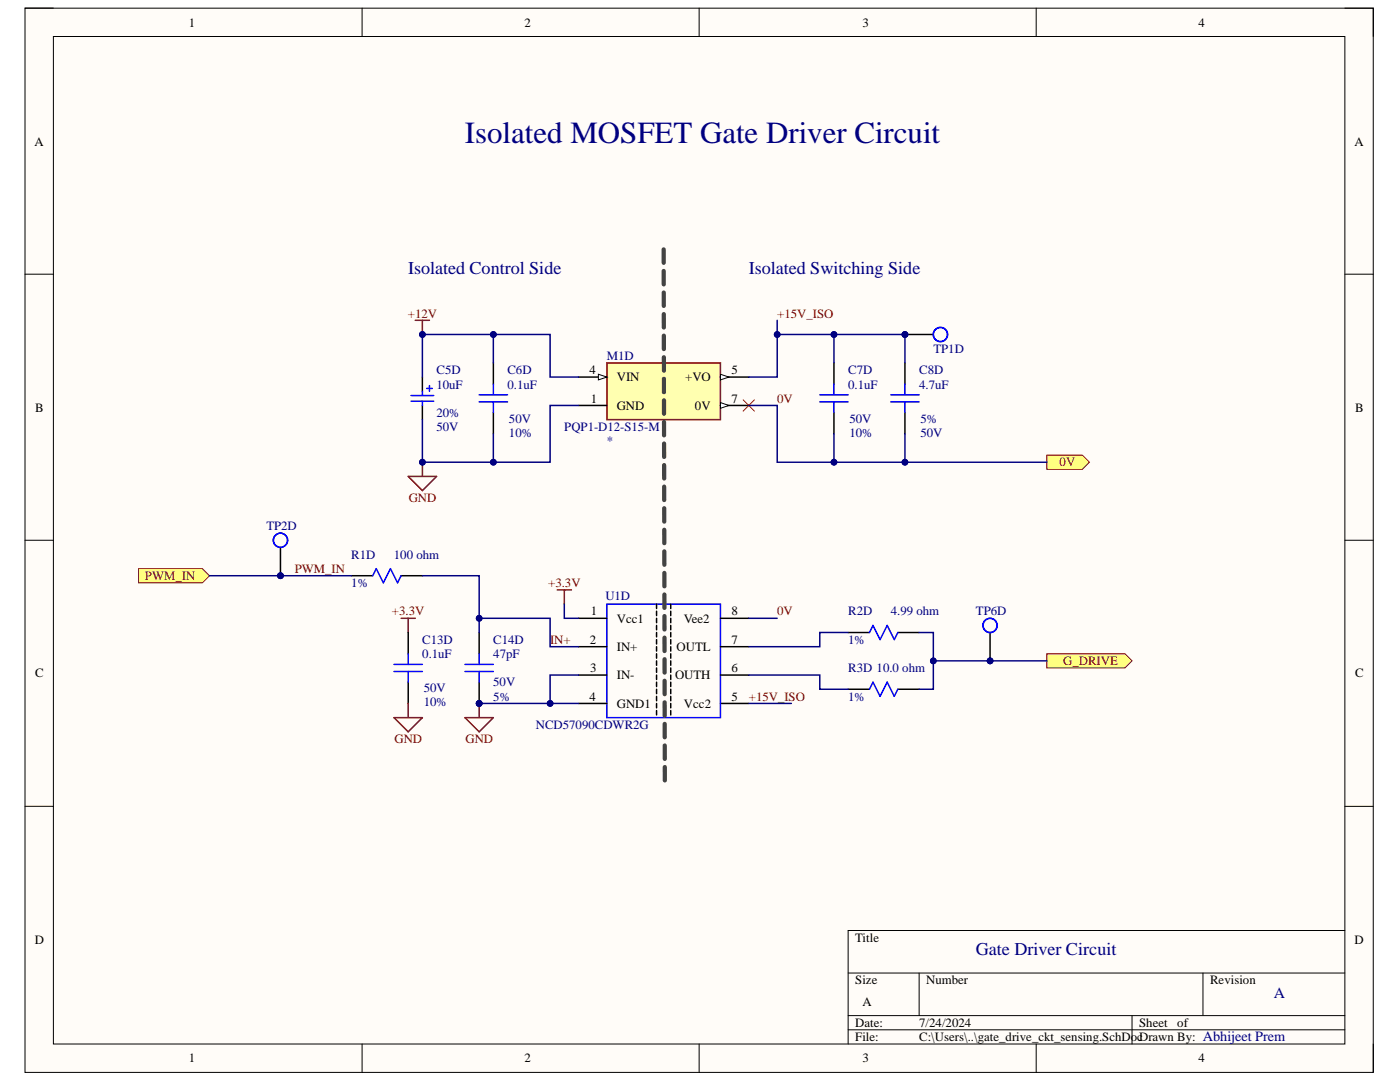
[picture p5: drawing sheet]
<svg xmlns="http://www.w3.org/2000/svg" width="279mm" height="216mm" viewBox="0 0 279 216" stroke-linecap="round" stroke-linejoin="round" font-family="sans-serif">
<path d="M5 1.6h269.1v212.4h-269.1z" fill-rule="evenodd" fill="#fffcf8"/>
<path d="M5 1.6h269.1v212.4h-269.1z" fill="none" stroke="#000" stroke-width=".2"/>
<path d="M10.7 7.3h257.7v201h-257.7z" fill-rule="evenodd" fill="#fffcf8"/>
<g fill="none" stroke="#000" stroke-width=".2">
<path d="M5 1.6h5.7M10.7 7.3h257.7v201h-257.7zM72.3 1.6v5.7M139.5 1.6v5.7M206.8 1.6v5.7M268.4 1.6h5.7v5.7M5 54.7h5.7M268.4 54.7h5.7M5 107.8h5.7M268.4 107.8h5.7M5 160.9h5.7M268.4 160.9h5.7"/>
<path d="M169.3 194.2h99.1M183.4 194.2v8.5M240.1 194.2v8.5M268.4 185.7h-99.1v22.6M72.3 208.3v5.7M139.5 208.3v5.7M169.3 202.7h99.1M169.3 205.5h99.1M206.8 208.3v5.7M225.9 202.7v5.6M274.1 208.3v5.7"/>
</g>
<path d="M82.9 63.9h2.8M84.3 63.9v2.8" fill="none" stroke="#800000" stroke-width=".29"/>
<circle cx="84.3" cy="66.7" r=".57" fill="#000080"/>
<circle cx="84.3" cy="66.7" r=".57" fill="none" stroke="#000080" stroke-width=".2"/>
<path d="M84.3 75.2v2.9M98.5 72.4v4.3M166.4 72.4v4.3M180.6 66.7h5.7M180.6 72.4v4.3M84.3 80.9v2.8M98.5 82.3v4.3M166.4 82.3v4.3M180.6 82.3v4.3" fill="none" stroke="#000" stroke-width=".29"/>
<g fill="none" stroke="#00f" stroke-width=".29">
<path d="M82 78.9h4.6M84.3 78.1v.8M85.1 77.5h1.2M85.7 76.9v1.2M95.6 78.8h5.7M98.5 76.7v2.1M163.6 78.8h5.7M166.4 76.7v2.1M177.8 78.8h5.6M180.6 76.7v2.1M82 80.1h4.6M84.3 80.1v.8"/>
<path d="M95.6 80.2h5.7M98.5 80.2v2.1M163.6 80.2h5.7M166.4 80.2v2.1M177.8 80.2h5.6M180.6 80.2v2.1"/>
<circle cx="187.7" cy="66.7" r="1.41"/>
</g>
<path d="M121.1 72.4h22.7v11.3h-22.7z" fill-rule="evenodd" fill="#ffffb0"/>
<path d="M121.1 72.4h22.7v11.3h-22.7z" fill="none" stroke="#800000" stroke-width=".29"/>
<path d="M115.5 75.2h5.6" fill="none" stroke="#000" stroke-width=".29"/>
<path d="M119.4 74.7l1.7 .5-1.7 .6z" fill="#f8fcff"/>
<path d="M119.4 74.7l1.7 .5-1.7 .6z" fill="none" stroke="#000" stroke-width=".2"/>
<path d="M143.8 75.2h5.6M115.5 80.9h5.6" fill="none" stroke="#000" stroke-width=".29"/>
<path d="M143.8 74.7l1.7 .5-1.7 .6z" fill="#f8fcff"/>
<path d="M143.8 74.7l1.7 .5-1.7 .6z" fill="none" stroke="#000" stroke-width=".2"/>
<path d="M143.8 80.9h5.6" fill="none" stroke="#000" stroke-width=".29"/>
<path d="M143.8 80.3l1.7 .6-1.7 .6z" fill="#f8fcff"/>
<path d="M143.8 80.3l1.7 .6-1.7 .6z" fill="none" stroke="#000" stroke-width=".2"/>
<path d="M148.3 79.8l2.3 2.2M150.6 79.8l-2.3 2.2" fill="none" stroke="#f00" stroke-width=".2"/>
<path d="M81.5 95.1h5.6l-2.8 2.8zM84.3 92.2v2.9" fill="none" stroke="#800000" stroke-width=".29"/>
<circle cx="84.3" cy="92.2" r=".57" fill="#000080"/>
<circle cx="84.3" cy="92.2" r=".57" fill="none" stroke="#000080" stroke-width=".2"/>
<g fill="none" stroke="#000" stroke-width=".29">
<path d="M70.1 114.9h4.3M80 114.9h4.3M81.5 126.2v4.3M81.5 136.1v4.3M95.6 126.2v4.3M115.5 123.4h5.6M115.5 134.7h5.6M115.5 129h5.6M131 120.5v.9M131 122v.8M131 123.4v.9M131 124.8v.9"/>
<path d="M131 126.2v.9M131 127.6v.9M131 129v.9M131 130.5v.8M131 131.9v.9M131 133.3v.9M131 134.7v.9M131 136.1v.9M131 137.5v.9M131 138.9v.9M133.9 120.5v.9M133.9 122v.8"/>
<path d="M133.9 123.4v.9M133.9 124.8v.9M133.9 126.2v.9M133.9 127.6v.9M133.9 129v.9M133.9 130.5v.8M133.9 131.9v.9M133.9 133.3v.9M133.9 134.7v.9M133.9 136.1v.9M133.9 137.5v.9M133.9 138.9v.9"/>
<path d="M143.8 123.4h5.6M143.8 134.7h5.6M143.8 129h5.6M169.3 126.2h4.2M169.3 137.5h4.2M179.2 126.2h4.2M179.2 137.5h4.2M115.5 140.4h5.6M131 140.4v.8M131 141.8v.9M133.9 140.4v.8M133.9 141.8v.9"/>
<path d="M143.8 140.4h5.6"/>
</g>
<g fill="none" stroke="#00f" stroke-width=".29">
<path d="M74.4 114.9l.7-1.4 1.4 2.8 1.4-2.8 1.4 2.8 .7-1.4M78.6 132.6h5.7M78.6 134h5.7M81.5 130.5v2.1M81.5 134v2.1M92.8 132.6h5.7M92.8 134h5.7M95.6 130.5v2.1M121.1 120.5h22.7v22.7h-22.7zM173.5 126.2l.7-1.4 1.4 2.8 1.5-2.8 1.4 2.8 .7-1.4M173.5 137.5l.7-1.4 1.4 2.8 1.5-2.8 1.4 2.8 .7-1.4"/>
<circle cx="56" cy="107.8" r="1.42"/>
</g>
<path d="M111.2 117.7h2.8M112.6 117.7v2.8M80 123.4h2.9M81.5 123.4v2.8M78.6 143.2h5.7l-2.8 2.8zM81.5 140.4v2.8M92.8 143.2h5.7l-2.9 2.8zM95.6 140.4v2.8" fill="none" stroke="#800000" stroke-width=".29"/>
<path d="M208.9 130.5h15.6l1.4 1.4-1.4 1.4h-15.6z" fill-rule="evenodd" fill="#ffff80"/>
<path d="M208.9 130.5h15.6l1.4 1.4-1.4 1.4h-15.6z" fill="none" stroke="#800000" stroke-width=".2"/>
<path d="M208.9 90.8h7.1l1.4 1.4-1.4 1.5h-7.1z" fill-rule="evenodd" fill="#ffff80"/>
<path d="M208.9 90.8h7.1l1.4 1.4-1.4 1.5h-7.1z" fill="none" stroke="#800000" stroke-width=".2"/>
<path d="M27.7 113.5h12.7l1.4 1.4-1.4 1.4h-12.7z" fill-rule="evenodd" fill="#ffff80"/>
<path d="M27.7 113.5h12.7l1.4 1.4-1.4 1.4h-12.7z" fill="none" stroke="#800000" stroke-width=".2"/>
<circle cx="197.6" cy="124.8" r="1.42" fill="none" stroke="#00f" stroke-width=".29"/>
<g fill="none" stroke="#434343" stroke-width=".84">
<path d="M132.4 49.8l.1 2.6M132.5 54.1v2.7M132.5 58.4v2.7M132.5 62.7v2.7M132.5 67v2.7M132.5 71.3v2.7M132.5 75.6v2.7M132.5 79.9v2.7M132.5 84.2v2.7M132.5 88.5v2.7M132.5 92.8v2.7M132.5 97.1l.1 2.7"/>
<path d="M132.6 101.4v2.7M132.6 105.7v2.7M132.6 110v2.7M132.6 114.3v2.7M132.6 118.6v2.7M132.6 122.9v2.7M132.6 127.2v2.7M132.6 131.5v2.7M132.6 135.8v2.7M132.6 140.1v2.7M132.7 144.4v2.7M132.7 148.7v2.7"/>
<path d="M132.7 153v2.7"/>
</g>
<path d="M166.4 66.7v5.7" fill="none" stroke="#000080" stroke-width=".29"/>
<circle cx="166.4" cy="66.7" r=".57" fill="#000080"/>
<circle cx="166.4" cy="66.7" r=".57" fill="none" stroke="#000080" stroke-width=".2"/>
<path d="M166.4 86.6v5.6" fill="none" stroke="#000080" stroke-width=".29"/>
<circle cx="166.4" cy="92.2" r=".57" fill="#000080"/>
<circle cx="166.4" cy="92.2" r=".57" fill="none" stroke="#000080" stroke-width=".2"/>
<path d="M115.5 134.7h-5.7v5.7M149.4 123.4h5.7M169.3 126.2h-5.7v2.8h-14.2" fill="none" stroke="#000080" stroke-width=".29"/>
<circle cx="109.8" cy="140.4" r=".57" fill="#000080"/>
<circle cx="109.8" cy="140.4" r=".57" fill="none" stroke="#000080" stroke-width=".2"/>
<path d="M155.1 63.9v2.8M149.4 134.7h14.2v2.8h5.7M149.4 140.4h8.5" fill="none" stroke="#000080" stroke-width=".29"/>
<circle cx="155.1" cy="66.7" r=".57" fill="#000080"/>
<circle cx="155.1" cy="66.7" r=".57" fill="none" stroke="#000080" stroke-width=".2"/>
<path d="M186.3 131.9h22.6" fill="none" stroke="#000080" stroke-width=".29"/>
<circle cx="186.3" cy="131.9" r=".57" fill="#000080"/>
<circle cx="186.3" cy="131.9" r=".57" fill="none" stroke="#000080" stroke-width=".2"/>
<path d="M183.4 126.2h2.9v11.3h-2.9" fill="none" stroke="#000080" stroke-width=".29"/>
<circle cx="186.3" cy="131.9" r=".57" fill="#000080"/>
<circle cx="186.3" cy="131.9" r=".57" fill="none" stroke="#000080" stroke-width=".2"/>
<path d="M115.5 80.9h-5.7v11.3h-25.5v-8.5" fill="none" stroke="#000080" stroke-width=".29"/>
<circle cx="84.3" cy="92.2" r=".57" fill="#000080"/>
<circle cx="84.3" cy="92.2" r=".57" fill="none" stroke="#000080" stroke-width=".2"/>
<circle cx="98.5" cy="92.2" r=".57" fill="#000080"/>
<circle cx="98.5" cy="92.2" r=".57" fill="none" stroke="#000080" stroke-width=".2"/>
<path d="M98.5 86.6v5.6" fill="none" stroke="#000080" stroke-width=".29"/>
<circle cx="98.5" cy="92.2" r=".57" fill="#000080"/>
<circle cx="98.5" cy="92.2" r=".57" fill="none" stroke="#000080" stroke-width=".2"/>
<path d="M98.5 66.7v5.7" fill="none" stroke="#000080" stroke-width=".29"/>
<circle cx="98.5" cy="66.7" r=".57" fill="#000080"/>
<circle cx="98.5" cy="66.7" r=".57" fill="none" stroke="#000080" stroke-width=".2"/>
<path d="M84.3 75.2v-8.5h25.5v8.5h5.7" fill="none" stroke="#000080" stroke-width=".29"/>
<circle cx="84.3" cy="66.7" r=".57" fill="#000080"/>
<circle cx="84.3" cy="66.7" r=".57" fill="none" stroke="#000080" stroke-width=".2"/>
<circle cx="98.5" cy="66.7" r=".57" fill="#000080"/>
<circle cx="98.5" cy="66.7" r=".57" fill="none" stroke="#000080" stroke-width=".2"/>
<path d="M149.4 80.9h5.7v11.3h53.8" fill="none" stroke="#000080" stroke-width=".29"/>
<circle cx="166.4" cy="92.2" r=".57" fill="#000080"/>
<circle cx="166.4" cy="92.2" r=".57" fill="none" stroke="#000080" stroke-width=".2"/>
<circle cx="180.6" cy="92.2" r=".57" fill="#000080"/>
<circle cx="180.6" cy="92.2" r=".57" fill="none" stroke="#000080" stroke-width=".2"/>
<path d="M180.6 86.6v5.6" fill="none" stroke="#000080" stroke-width=".29"/>
<circle cx="180.6" cy="92.2" r=".57" fill="#000080"/>
<circle cx="180.6" cy="92.2" r=".57" fill="none" stroke="#000080" stroke-width=".2"/>
<path d="M180.6 72.4v-5.7h-25.5v8.5h-5.7" fill="none" stroke="#000080" stroke-width=".29"/>
<circle cx="155.1" cy="66.7" r=".57" fill="#000080"/>
<circle cx="155.1" cy="66.7" r=".57" fill="none" stroke="#000080" stroke-width=".2"/>
<circle cx="166.4" cy="66.7" r=".57" fill="#000080"/>
<circle cx="166.4" cy="66.7" r=".57" fill="none" stroke="#000080" stroke-width=".2"/>
<path d="M41.8 114.9h28.3M84.3 114.9h11.3v8.5" fill="none" stroke="#000080" stroke-width=".29"/>
<circle cx="95.6" cy="123.4" r=".57" fill="#000080"/>
<circle cx="95.6" cy="123.4" r=".57" fill="none" stroke="#000080" stroke-width=".2"/>
<path d="M95.6 140.4h19.9" fill="none" stroke="#000080" stroke-width=".29"/>
<circle cx="109.8" cy="140.4" r=".57" fill="#000080"/>
<circle cx="109.8" cy="140.4" r=".57" fill="none" stroke="#000080" stroke-width=".2"/>
<path d="M95.6 126.2v-2.8h14.2v5.6h5.7" fill="none" stroke="#000080" stroke-width=".29"/>
<circle cx="95.6" cy="123.4" r=".57" fill="#000080"/>
<circle cx="95.6" cy="123.4" r=".57" fill="none" stroke="#000080" stroke-width=".2"/>
<path d="M112.6 120.5v2.9h2.9" fill="none" stroke="#000080" stroke-width=".29"/>
<g font-size="6.7" fill="#000080">
<text x="55.4" y="113.3">PITP2D01</text>
<text x="197.2" y="130.2">PITP6D01</text>
</g>
<text font-size="6.1" fill="#000080" x="92.8" y="28.6">Isolated MOSFET Gate Driver Circuit</text>
<text font-size="5.6" fill="#000080" x="94.9" y="139.4">PIC14D02</text>
<g font-size="3.6" fill="#000080">
<text x="81.4" y="54.7">Isolated Control Side</text>
<text x="149.4" y="54.7">Isolated Switching Side</text>
<text x="194.8" y="190.6">Gate Driver Circuit</text>
</g>
<text font-size="3.1" fill="#000080" x="254.2" y="199.1">A</text>
<g font-size="2.5">
<text x="37.7" y="5.3">1</text>
<text x="104.7" y="5.3">2</text>
<text x="172.1" y="5.3">3</text>
<text x="239.2" y="5.3">4</text>
<text x="6.9" y="29">A</text>
<text x="270.3" y="29">A</text>
<text x="117.6" y="74.7">4</text>
<text x="123.1" y="76.1">VIN</text>
<text x="136.8" y="76.1">+VO</text>
<text x="146" y="74.7">5</text>
<text x="7" y="82.1">B</text>
<text x="117.9" y="80.4">1</text>
<text x="123.1" y="81.8">GND</text>
<text x="138.7" y="81.8">0V</text>
<text x="146" y="80.4">7</text>
<text x="270.4" y="82.1">B</text>
<text x="117.9" y="122.8">1</text>
<text x="123.1" y="124.2">Vcc1</text>
<text x="136.5" y="124.2">Vee2</text>
<text x="146" y="122.8">8</text>
<text x="117.7" y="128.5">2</text>
<text x="123.1" y="129.9">IN+</text>
<text x="135" y="129.9">OUTL</text>
<text x="146" y="128.5">7</text>
<text x="7" y="135.2">C</text>
<text x="117.8" y="134.1">3</text>
<text x="123.1" y="135.6">IN-</text>
<text x="134.7" y="135.6">OUTH</text>
<text x="146" y="134.1">6</text>
<text x="270.4" y="135.2">C</text>
<text x="117.6" y="139.8">4</text>
<text x="123.1" y="141.2">GND1</text>
<text x="136.5" y="141.2">Vcc2</text>
<text x="146" y="139.8">5</text>
<text x="6.9" y="188.3">D</text>
<text x="170.7" y="187.9">Title</text>
<text x="270.3" y="188.3">D</text>
<text x="170.7" y="196.4">Size</text>
<text x="184.8" y="196.4">Number</text>
<text x="241.5" y="196.4">Revision</text>
<text x="172.1" y="200.7">A</text>
<text x="170.7" y="204.9">Date:</text>
<text x="170.7" y="207.8">File:</text>
<text x="183.4" y="204.9">7/24/2024</text>
<text x="183.4" y="207.8">C:\Users\..\gate_drive_ckt_sensing.SchDocDrawn By: Abhijeet Prem</text>
<text x="227.3" y="204.9">Sheet</text>
<text x="235" y="204.9">of</text>
<text x="37.7" y="212">1</text>
<text x="104.7" y="212">2</text>
<text x="172.1" y="212">3</text>
<text x="239.2" y="212">4</text>
</g>
<g font-size="2.5" fill="#800000">
<text x="81.4" y="63.4">+12V</text>
<text x="155.1" y="63.4">+15V_ISO</text>
<text x="155.1" y="80.4">0V</text>
<text x="211.5" y="93.1">0V</text>
<text x="81.6" y="100.2">GND</text>
<text x="28.9" y="115.7">PWM_IN</text>
<text x="58.8" y="114.3">PWM_IN</text>
<text x="109.4" y="117.1">+3.3V</text>
<text x="78.2" y="122.8">+3.3V</text>
<text x="155.1" y="122.8">0V</text>
<text x="109.8" y="128.5">IN+</text>
<text x="212.2" y="132.7">G_DRIVE</text>
<text x="149.4" y="139.8">+15V_ISO</text>
<text x="78.7" y="148.3">GND</text>
<text x="92.9" y="148.3">GND</text>
</g>
<g font-size="2.5" fill="#000080">
<text x="121.1" y="71.9">M1D</text>
<text x="186.3" y="70.4">TP1D</text>
<text x="87.1" y="77.5">10uF</text>
<text x="87.1" y="74.7">C5D</text>
<text x="101.3" y="77.5">0.1uF</text>
<text x="101.3" y="74.7">C6D</text>
<text x="169.3" y="77.5">0.1uF</text>
<text x="169.3" y="74.7">C7D</text>
<text x="183.4" y="77.5">4.7uF</text>
<text x="183.4" y="74.7">C8D</text>
<text x="87.1" y="83.2">20%</text>
<text x="87.1" y="86">50V</text>
<text x="101.6" y="84.3">50V</text>
<text x="101.6" y="87.1">10%</text>
<text x="112.6" y="86">PQP1-D12-S15-M</text>
<text x="121.1" y="88.9">*</text>
<text x="169.5" y="84.3">50V</text>
<text x="169.5" y="87.1">10%</text>
<text x="183.7" y="84.3">5%</text>
<text x="183.7" y="87.1">50V</text>
<text x="53.2" y="105.8">TP2D</text>
<text x="70.1" y="111.5">R1D</text>
<text x="78.6" y="111.5">100 ohm</text>
<text x="70.1" y="117.1">1%</text>
<text x="120.8" y="119.7">U1D</text>
<text x="169.3" y="122.8">R2D</text>
<text x="177.8" y="122.8">4.99 ohm</text>
<text x="194.8" y="122.8">TP6D</text>
<text x="84.3" y="131.3">0.1uF</text>
<text x="84.3" y="128.5">C13D</text>
<text x="98.4" y="131.3">47pF</text>
<text x="98.4" y="128.5">C14D</text>
<text x="169.3" y="128.5">1%</text>
<text x="98.4" y="137">50V</text>
<text x="169.3" y="134.1">R3D 10.0 ohm</text>
<text x="84.6" y="138.1">50V</text>
<text x="84.6" y="140.9">10%</text>
<text x="98.4" y="139.8">5%</text>
<text x="169.3" y="139.8">1%</text>
<text x="106.9" y="145.5">NCD57090CDWR2G</text>
</g>
<text font-size="1.4" fill="#000080" x="179.9" y="66.9">PITP1D01</text>
</svg>
